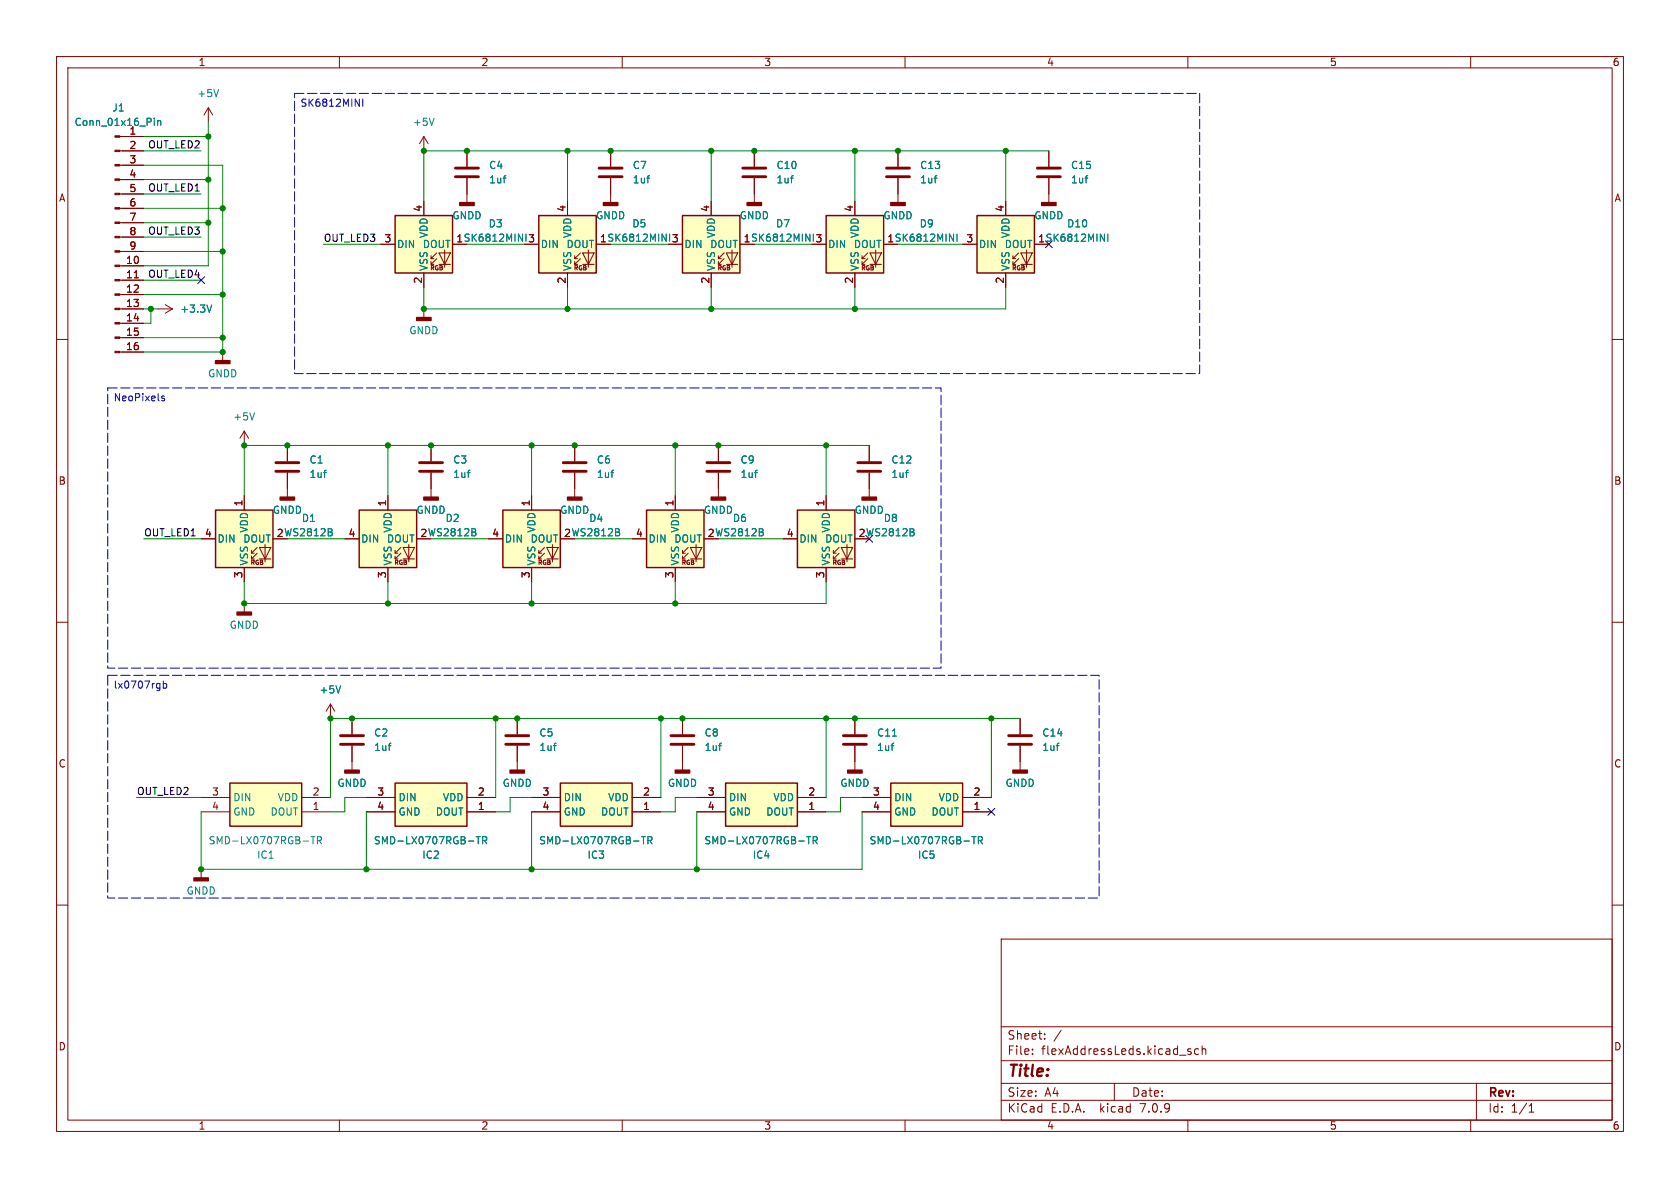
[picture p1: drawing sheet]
<svg xmlns="http://www.w3.org/2000/svg" width="297mm" height="210mm" viewBox="0 0 297 210" stroke-linecap="round" stroke-linejoin="round" font-family="sans-serif">
<g fill="none" stroke="#840000" stroke-width=".18">
<path d="M10 10h277v190h-277zM12 12h273v186h-273zM36.8 19.1l-.7 1.2M36.8 19.1v2.5M36.8 19.1l.8 1.2M60 10v2M110 10v2M160 10v2M210 10v2M260 10v2M21.2 39.4h4.2M21.2 36.8h4.2"/>
<path d="M21.2 34.3h4.2M21.2 31.8h4.2M21.2 29.2h4.2M21.2 26.7h4.2M21.2 24.1h4.2M74.9 24.1l-.7 1.3M74.9 24.1v2.6M74.9 35.6v2.5M74.9 24.1l.8 1.3M82.5 26.7v2.8M82.5 31.5v4.3M100.3 35.6v2.5"/>
<path d="M107.9 26.7v2.8M107.9 31.5v4.3M125.7 35.6v2.5M133.3 26.7v2.8M133.3 31.5v4.3M151.1 35.6v2.5M158.7 26.7v2.8M158.7 31.5v4.3M177.8 35.6v2.5M185.4 26.7v2.8M185.4 31.5v4.3M10 60h2"/>
<path d="M21.2 59.7h4.2M21.2 57.2h4.2M21.2 54.6h4.2M21.2 52.1h4.2M21.2 49.5h4.2M21.2 47h4.2M21.2 44.5h4.2M21.2 41.9h4.2M23.7 49.1h.8M27.9 54.6h2.6M29.2 53.8l1.3 .8M30.5 54.6l-1.3 .8"/>
<path d="M67.3 43.2h2.5M74.9 48.3v2.5M74.9 54.6v1.5M76.2 46.7h.5M76.2 45.7h.5M77.2 45.7l-1 1v-.5M77.2 44.7l-1 1v-.5M77.6 44.7h2l-1 2zM77.6 46.7h2M78.6 44.2v3M80 43.2h2.5M92.7 43.2h2.5"/>
<path d="M100.3 48.3v2.5M101.6 46.7h.5M101.6 45.7h.5M102.6 45.7l-1 1v-.5M102.6 44.7l-1 1v-.5M103 44.7h2l-1 2zM103 46.7h2M104 44.2v3M105.4 43.2h2.5M118.1 43.2h2.5M125.7 48.3v2.5M127 46.7h.5"/>
<path d="M127 45.7h.5M128 45.7l-1 1v-.5M128 44.7l-1 1v-.5M128.4 44.7h2l-1 2zM128.4 46.7h2M129.4 44.2v3M130.8 43.2h2.5M143.5 43.2h2.5M151.1 48.3v2.5M152.4 46.7h.5M152.4 45.7h.5M153.4 45.7l-1 1v-.5"/>
<path d="M153.4 44.7l-1 1v-.5M153.8 44.7h2l-1 2zM153.8 46.7h2M154.8 44.2v3M156.2 43.2h2.5M170.2 43.2h2.5M177.8 48.3v2.5M179.1 46.7h.5M179.1 45.7h.5M180.1 45.7l-1 1v-.5M180.1 44.7l-1 1v-.5M180.5 44.7h2l-1 2z"/>
<path d="M180.5 46.7h2M181.5 44.2v3M182.9 43.2h2.5M285 60h2M21.2 62.2h4.2M39.4 62.2v1.6M43.2 76.2l-.8 1.3M43.2 76.2v2.5M43.2 76.2l.7 1.3M50.8 78.7v2.8M76.2 78.7v2.8M101.6 78.7v2.8"/>
<path d="M127 78.7v2.8M153.7 78.7v2.8M35.6 95.3h2.5M43.2 87.6v2.6M44.4 98.8h.6M44.4 97.8h.6M45.5 97.8l-1.1 1v-.5M45.5 96.8l-1.1 1v-.5M45.8 96.8h2.1l-1 2zM45.8 98.8h2.1M46.9 96.3v3M50.8 83.6v4.3"/>
<path d="M61 95.3h2.5M68.6 87.6v2.6M69.8 98.8h.6M69.8 97.8h.6M70.9 97.8l-1.1 1v-.5M70.9 96.8l-1.1 1v-.5M71.2 96.8h2.1l-1 2zM71.2 98.8h2.1M72.3 96.3v3M76.2 83.6v4.3M86.4 95.3h2.5M94 87.6v2.6"/>
<path d="M95.2 98.8h.6M95.2 97.8h.6M96.3 97.8l-1.1 1v-.5M96.3 96.8l-1.1 1v-.5M96.6 96.8h2.1l-1 2zM96.6 98.8h2.1M97.7 96.3v3M101.6 83.6v4.3M111.8 95.3h2.5M119.4 87.6v2.6M120.6 98.8h.6M120.6 97.8h.6"/>
<path d="M121.7 97.8l-1.1 1v-.5M121.7 96.8l-1.1 1v-.5M122 96.8h2.1l-1 2zM122 98.8h2.1M123.1 96.3v3M127 83.6v4.3M138.4 95.3h2.6M146 87.6v2.6M147.3 98.8h.5M147.3 97.8h.5M148.3 97.8l-1 1v-.5M148.3 96.8l-1 1v-.5"/>
<path d="M148.7 96.8h2l-1 2zM148.7 98.8h2M149.7 96.3v3M153.7 83.6v4.3M10 110h2M43.2 100.3v2.6M43.2 106.7v1.5M68.6 100.3v2.6M94 100.3v2.6M119.4 100.3v2.6M146 100.3v2.6M285 110h2"/>
<path d="M58.4 124.5l-.7 1.2M58.4 124.5v2.5M58.4 124.5l.8 1.2M62.2 127v2.8M62.2 131.8v4.3M91.4 127v2.8M91.4 131.8v4.3M120.6 127v2.8M120.6 131.8v4.3M151.1 127v2.8M151.1 131.8v4.3M180.3 127v2.8"/>
<path d="M180.3 131.8v4.3M10 160h2M35.6 143.5h5M35.6 141h5M35.6 153.7v1.5M53.3 143.5h5.1M53.3 141h5.1M64.8 143.5h5M64.8 141h5M82.5 143.5h5.1M82.5 141h5.1M94 143.5h5.1"/>
<path d="M94 141h5.1M111.8 143.5h5M111.8 141h5M123.2 143.5h5.1M123.2 141h5.1M141 143.5h5M141 141h5M152.4 143.5h5.1M152.4 141h5.1M170.2 143.5h5.1M170.2 141h5.1M285 160h2"/>
<path d="M177 166h108v32h-108zM60 198v2M110 198v2M160 198v2M177 194.5h108M177 191.5h108M177 187.5h108M177 181.5h108M182.5 186.3v.1M182.5 185.5v.1M184.7 183.6v.1M184.7 182.8v.1"/>
<path d="M187.6 182.1l-1.3 2M197 191.5v3M210 185.7l.6 .4-.2 .3-.4-.1M210 198v2M210.5 185.5l-.3-.1-.2 .2M211.9 185.5l-.4-.1-.3 .3v.4l.1 .2h.6M212.5 185.5l.2-.1 .4 .1 .1 .9M212.5 184.9v1.5M260 198v2M261 191.5v6.5M270.3 196.6h.9M270.3 195.5l.4-.4v1.5"/>
</g>
<g fill="#840000" stroke="#840000" stroke-width=".25">
<path d="M119.4 136.1h2.5v.6h-2.5z"/>
<path d="M125.7 87.9h2.6v.5h-2.6z"/>
<path d="M152.4 87.9h2.5v.5h-2.5z"/>
<path d="M179.1 136.1h2.5v.6h-2.5z"/>
<path d="M149.9 136.1h2.5v.6h-2.5z"/>
<path d="M34.3 155.2h2.5v.5h-2.5z"/>
<path d="M38.1 63.8h2.5v.5h-2.5z"/>
<path d="M157.5 35.8h2.5v.5h-2.5z"/>
<path d="M184.1 35.8h2.6v.5h-2.6z"/>
<path d="M106.7 35.8h2.5v.5h-2.5z"/>
<path d="M73.7 56.1h2.5v.5h-2.5z"/>
<path d="M81.3 35.8h2.5v.5h-2.5z"/>
<path d="M132.1 35.8h2.5v.5h-2.5z"/>
<path d="M49.5 87.9h2.6v.5h-2.6z"/>
<path d="M74.9 87.9h2.6v.5h-2.6z"/>
<path d="M41.9 108.2h2.5v.5h-2.5z"/>
<path d="M90.2 136.1h2.5v.6h-2.5z"/>
<path d="M61 136.1h2.5v.6h-2.5z"/>
<path d="M100.3 87.9h2.6v.5h-2.6z"/>
</g>
<g fill="none" stroke="#840000" stroke-width=".51">
<path d="M80.5 31.2h4.1M80.5 29.7h4.1M105.9 31.2h4.1M105.9 29.7h4.1M131.3 31.2h4.1M131.3 29.7h4.1M156.7 31.2h4.1M156.7 29.7h4.1M183.4 31.2h4.1M183.4 29.7h4.1M48.8 83.3h4M48.8 81.8h4"/>
<path d="M74.2 83.3h4M74.2 81.8h4M99.6 83.3h4M99.6 81.8h4M125 83.3h4M125 81.8h4M151.6 83.3h4.1M151.6 81.8h4.1M60.2 131.6h4.1M60.2 130h4.1M89.4 131.6h4.1M89.4 130h4.1"/>
<path d="M118.6 131.6h4.1M118.6 130h4.1M149.1 131.6h4.1M149.1 130h4.1M178.3 131.6h4.1M178.3 130h4.1"/>
</g>
<g fill="none" stroke="#008484" stroke-width=".18">
<path d="M38.6 15.8l-.4 1.3M27.3 20.9v.1M27.3 21.3v.9M27.9 21.3v.9M27.9 21.4l.2-.1 .3 .1v.8M76.7 20.9l-.4 1.3M89 31.5h.4M89.3 31.1h.1M114.4 31.5h.4M114.7 31.1h.1M139.8 31.5h.4M140.1 31.1h.1"/>
<path d="M165.2 31.5h.4M165.5 31.1h.1M191.8 31.5h.5M192.2 31.1h.1M37.4 53.9l-.4 1.3M91.7 41.4l.7 1.3v-1.3M117.1 41.4l.7 1.3v-1.3M142.5 41.4l.7 1.3v-1.3M167.9 41.4l.7 1.3v-1.3M169.2 41.4v1.3M194.5 41.4l.7 1.3v-1.3M195.9 41.4v1.3"/>
<path d="M45 73l-.4 1.2M57.2 83.6h.5M57.6 83.1h.1M58.6 94.1l.2 .2-.2 .4M58.6 93.6v.3M82.6 83.6h.5M83 83.1h.1M84 94.1l.2 .2-.2 .4M84 93.6v.3M108 83.6h.5M108.4 83.1h.1M109.4 94.1l.2 .2-.2 .4"/>
<path d="M109.4 93.6v.3M133.4 83.6h.5M133.8 83.1h.1M134.8 94.1l.2 .2-.2 .4M134.8 93.6v.3M160.1 83.6h.5M160.4 83.1h.2M161.5 94.1l.1 .2-.1 .4M161.5 93.6v.3M60.2 121.2l-.4 1.3M68.6 131.8h.5M69 131.4h.1"/>
<path d="M97.8 131.8h.5M98.2 131.4h.1M127.1 131.8h.4M127.4 131.4h.1M157.5 131.8h.5M157.8 130.1h.7M157.9 131.4h.1M186.7 131.8h.5M187.1 131.4h.1M55 147.9h.7M55.3 147.9v1.3M56.1 148.6l.6-.1 .1-.2v-.3l-.7-.1v1.3"/>
<path d="M56.4 148.6l.4 .6M84.2 147.9h.7M84.5 147.9v1.3M85.3 148.6l.6-.1 .2-.2-.1-.3-.7-.1v1.3M85.6 148.6l.5 .6M113.4 147.9h.7M113.8 147.9v1.3M114.5 148.6l.6-.1 .2-.2-.1-.3-.7-.1v1.3M114.8 148.6l.5 .6M142.6 147.9h.7M143 147.9v1.3M143.8 148.6l.6-.1 .1-.2-.1-.3-.6-.1v1.3"/>
<path d="M144.1 148.6l.4 .6M171.8 147.9h.7M172.2 147.9v1.3M173 148.6l.6-.1 .1-.2-.1-.3-.6-.1v1.3M173.3 148.6l.4 .6"/>
</g>
<g fill="#ffffc2" stroke="#ffffc2" stroke-width=".18">
<path d="M141 90.2h10.1v10.1h-10.1z"/>
<path d="M88.9 90.2h10.2v10.1h-10.2z"/>
<path d="M157.5 138.4h12.7v7.7h-12.7z"/>
<path d="M128.3 138.4h12.7v7.7h-12.7z"/>
<path d="M99.1 138.4h12.7v7.7h-12.7z"/>
<path d="M146 38.1h10.2v10.2h-10.2z"/>
<path d="M172.7 38.1h10.2v10.2h-10.2z"/>
<path d="M69.8 38.1h10.2v10.2h-10.2z"/>
<path d="M120.6 38.1h10.2v10.2h-10.2z"/>
<path d="M95.2 38.1h10.2v10.2h-10.2z"/>
<path d="M63.5 90.2h10.2v10.1h-10.2z"/>
<path d="M40.6 138.4h12.7v7.7h-12.7z"/>
<path d="M38.1 90.2h10.2v10.1h-10.2z"/>
<path d="M69.8 138.4h12.7v7.7h-12.7z"/>
<path d="M114.3 90.2h10.2v10.1h-10.2z"/>
</g>
<g fill="none" stroke="#840000" stroke-width=".25">
<path d="M69.8 38.1h10.2v10.2h-10.2zM95.2 38.1h10.2v10.2h-10.2zM120.6 38.1h10.2v10.2h-10.2zM146 38.1h10.2v10.2h-10.2zM172.7 38.1h10.2v10.2h-10.2zM38.1 90.2h10.2v10.1h-10.2zM63.5 90.2h10.2v10.1h-10.2zM88.9 90.2h10.2v10.1h-10.2zM114.3 90.2h10.2v10.1h-10.2zM141 90.2h10.1v10.1h-10.1zM40.6 138.4h12.7v7.7h-12.7zM69.8 138.4h12.7v7.7h-12.7z"/>
<path d="M99.1 138.4h12.7v7.7h-12.7zM128.3 138.4h12.7v7.7h-12.7zM157.5 138.4h12.7v7.7h-12.7z"/>
</g>
<g fill="#840000" stroke="#840000" stroke-width=".18">
<path d="M20.3 62.1h.9v.3h-.9z"/>
<path d="M20.3 59.6h.9v.2h-.9z"/>
<path d="M20.3 57h.9v.3h-.9z"/>
<path d="M20.3 54.5h.9v.2h-.9z"/>
<path d="M20.3 51.9h.9v.3h-.9z"/>
<path d="M20.3 49.4h.9v.3h-.9z"/>
<path d="M20.3 46.9h.9v.2h-.9z"/>
<path d="M20.3 44.3h.9v.3h-.9z"/>
<path d="M20.3 41.8h.9v.2h-.9z"/>
<path d="M20.3 39.2h.9v.3h-.9z"/>
<path d="M20.3 36.7h.9v.3h-.9z"/>
<path d="M20.3 34.2h.9v.2h-.9z"/>
<path d="M20.3 31.6h.9v.3h-.9z"/>
<path d="M20.3 29.1h.9v.2h-.9z"/>
<path d="M20.3 26.5h.9v.3h-.9z"/>
<path d="M20.3 24h.9v.3h-.9z"/>
</g>
<path d="M52.1 16.5h160v49.5h-160zM19 68.6h147.4v49.5h-147.4zM19 119.4h175.3v39.4h-175.3z" fill="none" stroke="#0000c2" stroke-width=".18" stroke-dasharray="1.7 .6"/>
<path d="M62.8 17.5l.7 1.3v-1.3M64.1 17.5v1.3M29.1 70.1l-.3-.1-.2 .2v.2l.5 .1v.3h-.5M28.9 120.4v1.3M28.9 120.9l.3-.1 .3 .3-.1 .5h-.5" fill="none" stroke="#0000c2" stroke-width=".18"/>
<g fill="none" stroke="#008400" stroke-width=".18">
<path d="M25.4 26.7h10.2M25.4 24.1h11.4M25.4 29.2h14v33h-14M25.4 36.8h14M25.4 39.4h11.4M25.4 31.8h11.4M25.4 34.3h10.2M36.8 21.6v25.4h-11.4M100.3 26.7v8.9M125.7 26.7v8.9M151.1 26.7v8.9M177.8 26.7v8.9"/>
<path d="M185.4 26.7h-110.5v8.9M25.4 54.6h2.5M25.4 52.1h14M25.4 49.5h10.2M25.4 44.5h14M25.4 41.9h10.2M25.4 59.7h14M26.7 54.6v2.6h-1.3M57.1 43.2h10.2M74.9 50.8v3.8h102.9v-3.8M82.5 43.2h10.2M100.3 50.8v3.8"/>
<path d="M107.9 43.2h10.2M125.7 50.8v3.8M133.3 43.2h10.2M151.1 50.8v3.8M158.7 43.2h11.5M68.6 78.7v8.9M94 78.7v8.9M119.4 78.7v8.9M146 78.7v8.9M153.7 78.7h-110.5v8.9M25.4 95.3h10.2M50.8 95.3h10.2"/>
<path d="M76.2 95.3h10.2M101.6 95.3h10.2M127 95.3h11.4M43.2 102.9v3.8h102.8v-3.8M68.6 102.9v3.8M94 102.9v3.8M119.4 102.9v3.8M87.6 127v14M116.8 127v14M146 127v14M175.3 127v14M180.3 127h-121.9v14"/>
<path d="M24.1 141h11.5M35.6 143.5v10.2h116.8v-10.2M64.8 141h-3.8v2.5h-2.6M64.8 143.5v10.2M94 141h-3.8v2.5h-2.6M94 143.5v10.2M123.2 141h-3.8v2.5h-2.6M123.2 143.5v10.2M152.4 141h-3.8v2.5h-2.6"/>
</g>
<path d="M35 48.9l1.2 1.2M36.2 48.9l-1.2 1.2M184.8 42.6l1.2 1.2M186 42.6l-1.2 1.2M153.1 94.6l1.2 1.3M154.3 94.6l-1.2 1.3M174.7 142.9l1.2 1.2M175.9 142.9l-1.2 1.2" fill="none" stroke="#000084" stroke-width=".18"/>
<g fill="#008400" stroke="#008400" stroke-width=".18">
<circle cx="87.6" cy="127" r=".46"/>
<circle cx="91.4" cy="127" r=".46"/>
<circle cx="64.8" cy="153.7" r=".46"/>
<circle cx="94" cy="78.7" r=".46"/>
<circle cx="101.6" cy="78.7" r=".46"/>
<circle cx="94" cy="153.7" r=".46"/>
<circle cx="68.6" cy="78.7" r=".46"/>
<circle cx="76.2" cy="78.7" r=".46"/>
<circle cx="94" cy="106.7" r=".46"/>
<circle cx="68.6" cy="106.7" r=".46"/>
<circle cx="123.2" cy="153.7" r=".46"/>
<circle cx="175.3" cy="127" r=".46"/>
<circle cx="119.4" cy="78.7" r=".46"/>
<circle cx="120.6" cy="127" r=".46"/>
<circle cx="116.8" cy="127" r=".46"/>
<circle cx="119.4" cy="106.7" r=".46"/>
<circle cx="151.1" cy="127" r=".46"/>
<circle cx="146" cy="127" r=".46"/>
<circle cx="50.8" cy="78.7" r=".46"/>
<circle cx="39.4" cy="62.2" r=".46"/>
<circle cx="39.4" cy="59.7" r=".46"/>
<circle cx="43.2" cy="78.7" r=".46"/>
<circle cx="74.9" cy="26.7" r=".46"/>
<circle cx="82.5" cy="26.7" r=".46"/>
<circle cx="100.3" cy="26.7" r=".46"/>
<circle cx="107.9" cy="26.7" r=".46"/>
<circle cx="100.3" cy="54.6" r=".46"/>
<circle cx="74.9" cy="54.6" r=".46"/>
<circle cx="36.8" cy="24.1" r=".46"/>
<circle cx="39.4" cy="52.1" r=".46"/>
<circle cx="26.7" cy="54.6" r=".46"/>
<circle cx="36.8" cy="31.8" r=".46"/>
<circle cx="39.4" cy="36.8" r=".46"/>
<circle cx="36.8" cy="39.4" r=".46"/>
<circle cx="39.4" cy="44.5" r=".46"/>
<circle cx="146" cy="78.7" r=".46"/>
<circle cx="125.7" cy="54.6" r=".46"/>
<circle cx="151.1" cy="54.6" r=".46"/>
<circle cx="127" cy="78.7" r=".46"/>
<circle cx="177.8" cy="26.7" r=".46"/>
<circle cx="158.7" cy="26.7" r=".46"/>
<circle cx="151.1" cy="26.7" r=".46"/>
<circle cx="133.3" cy="26.7" r=".46"/>
<circle cx="125.7" cy="26.7" r=".46"/>
<circle cx="58.4" cy="127" r=".46"/>
<circle cx="62.2" cy="127" r=".46"/>
<circle cx="35.6" cy="153.7" r=".46"/>
<circle cx="43.2" cy="106.7" r=".46"/>
</g>
<text font-size="2.8" fill="#840000" x="178" y="190.9">Title:</text>
<g font-size="2.1" fill="#840000">
<text x="178" y="184">Sheet:</text>
<text x="178" y="186.7">File:</text>
<text x="184.1" y="186.7">flexAddressLeds.kicad_sch</text>
<text x="178" y="196.9">KiCad</text>
<text x="178" y="194.1">Size:</text>
<text x="184.7" y="194.1">A4</text>
<text x="185.7" y="196.9">E.D.A.</text>
<text x="194.6" y="196.9">kicad</text>
<text x="200" y="194.1">Date:</text>
<text x="201.8" y="196.9">7.0.9</text>
<text x="263" y="194.3">Rev:</text>
<text x="263" y="196.9">Id:</text>
<text x="267.1" y="196.9">1/1</text>
</g>
<g font-size="1.8" fill="#840000">
<text x="35" y="11.9">1</text>
<text x="85" y="11.9">2</text>
<text x="135" y="11.9">3</text>
<text x="185" y="11.9">4</text>
<text x="235" y="11.9">5</text>
<text x="285" y="11.9">6</text>
<text x="22.8" y="23.9">1</text>
<text x="22.8" y="26.4">2</text>
<text x="22.8" y="29">3</text>
<text x="10.3" y="35.9">A</text>
<text x="22.8" y="31.5">4</text>
<text x="22.8" y="34">5</text>
<text x="285.3" y="35.9">A</text>
<text x="22.8" y="36.6">6</text>
<text x="22.8" y="39.1">7</text>
<text x="22.8" y="41.7">8</text>
<text x="74.7" y="37.5" transform="rotate(-90 74.7 37.5)">4</text>
<text x="100.1" y="37.5" transform="rotate(-90 100.1 37.5)">4</text>
<text x="125.5" y="37.5" transform="rotate(-90 125.5 37.5)">4</text>
<text x="150.9" y="37.5" transform="rotate(-90 150.9 37.5)">4</text>
<text x="177.5" y="37.5" transform="rotate(-90 177.5 37.5)">4</text>
<text x="22.2" y="46.7">10</text>
<text x="22.8" y="44.2">9</text>
<text x="67.9" y="42.9">3</text>
<text x="80.6" y="42.9">1 SK6812MINI</text>
<text x="93.3" y="42.9">3</text>
<text x="106" y="42.9">1 SK6812MINI</text>
<text x="131.4" y="42.9">1 SK6812MINI</text>
<text x="156.8" y="42.9">1 SK6812MINI</text>
<text x="170.7" y="42.9">3</text>
<text x="183.4" y="42.9">1 SK6812MINI</text>
<text x="22.2" y="49.3">11</text>
<text x="22.2" y="51.8">12</text>
<text x="74.7" y="50.2" transform="rotate(-90 74.7 50.2)">2</text>
<text x="100.1" y="50.2" transform="rotate(-90 100.1 50.2)">2</text>
<text x="125.5" y="50.2" transform="rotate(-90 125.5 50.2)">2</text>
<text x="150.9" y="50.2" transform="rotate(-90 150.9 50.2)">2</text>
<text x="177.5" y="50.2" transform="rotate(-90 177.5 50.2)">2</text>
<text x="22.2" y="54.4">13</text>
<text x="22.2" y="56.9">14</text>
<text x="22.2" y="59.4">15</text>
<text x="22.2" y="62">16</text>
<text x="10.3" y="85.9">B</text>
<text x="42.9" y="89.6" transform="rotate(-90 42.9 89.6)">1</text>
<text x="68.3" y="89.6" transform="rotate(-90 68.3 89.6)">1</text>
<text x="93.7" y="89.6" transform="rotate(-90 93.7 89.6)">1</text>
<text x="119.1" y="89.6" transform="rotate(-90 119.1 89.6)">1</text>
<text x="145.8" y="89.6" transform="rotate(-90 145.8 89.6)">1</text>
<text x="285.3" y="85.9">B</text>
<text x="36.1" y="95">4</text>
<text x="48.8" y="95">2 WS2812B</text>
<text x="61.5" y="95">4</text>
<text x="74.2" y="95">2 WS2812B</text>
<text x="86.9" y="95">4</text>
<text x="99.6" y="95">2 WS2812B</text>
<text x="112.3" y="95">4</text>
<text x="125" y="95">2 WS2812B</text>
<text x="139" y="95">4</text>
<text x="151.7" y="95">2 WS2812B</text>
<text x="42.9" y="102.3" transform="rotate(-90 42.9 102.3)">3</text>
<text x="68.3" y="102.3" transform="rotate(-90 68.3 102.3)">3</text>
<text x="93.7" y="102.3" transform="rotate(-90 93.7 102.3)">3</text>
<text x="119.1" y="102.3" transform="rotate(-90 119.1 102.3)">3</text>
<text x="145.8" y="102.3" transform="rotate(-90 145.8 102.3)">3</text>
<text x="10.3" y="135.9">C</text>
<text x="285.3" y="135.9">C</text>
<text x="37.4" y="140.7">3</text>
<text x="37.4" y="143.3">4</text>
<text x="55.2" y="143.3">1</text>
<text x="55.2" y="140.7">2</text>
<text x="66.6" y="140.7">3</text>
<text x="66.6" y="143.3">4</text>
<text x="84.4" y="143.3">1</text>
<text x="84.4" y="140.7">2</text>
<text x="95.8" y="140.7">3</text>
<text x="95.8" y="143.3">4</text>
<text x="113.6" y="143.3">1</text>
<text x="113.6" y="140.7">2</text>
<text x="125" y="140.7">3</text>
<text x="125" y="143.3">4</text>
<text x="142.8" y="143.3">1</text>
<text x="142.8" y="140.7">2</text>
<text x="154.2" y="140.7">3</text>
<text x="154.2" y="143.3">4</text>
<text x="172" y="143.3">1</text>
<text x="172" y="140.7">2</text>
<text x="10.3" y="185.9">D</text>
<text x="285.3" y="185.9">D</text>
<text x="35" y="199.9">1</text>
<text x="85" y="199.9">2</text>
<text x="135" y="199.9">3</text>
<text x="185" y="199.9">4</text>
<text x="235" y="199.9">5</text>
<text x="285" y="199.9">6</text>
</g>
<g font-size="1.8" fill="#008484">
<text x="34.8" y="17.4">+5V</text>
<text x="13.1" y="22.5">Conn_01x16_Pin</text>
<text x="19.8" y="19.9">J1</text>
<text x="72.9" y="22.5">+5V</text>
<text x="86.4" y="30.1">C4</text>
<text x="86.4" y="32.6">1uf</text>
<text x="111.8" y="30.1">C7</text>
<text x="111.8" y="32.6">1uf</text>
<text x="137.2" y="30.1">C10</text>
<text x="137.2" y="32.6">1uf</text>
<text x="162.6" y="30.1">C13</text>
<text x="162.6" y="32.6">1uf</text>
<text x="189.2" y="30.1">C15</text>
<text x="189.2" y="32.6">1uf</text>
<text x="79.9" y="39">GNDD</text>
<text x="86.3" y="40.4">D3</text>
<text x="105.3" y="39">GNDD</text>
<text x="111.7" y="40.4">D5</text>
<text x="130.7" y="39">GNDD</text>
<text x="137.1" y="40.4">D7</text>
<text x="156.1" y="39">GNDD</text>
<text x="162.5" y="40.4">D9</text>
<text x="182.7" y="39">GNDD</text>
<text x="188.6" y="40.4">D10</text>
<text x="70.1" y="44">DIN</text>
<text x="74.7" y="44">DOUT</text>
<text x="75.8" y="42.2" transform="rotate(-90 75.8 42.2)">VDD</text>
<text x="95.5" y="44">DIN</text>
<text x="100.1" y="44">DOUT</text>
<text x="101.2" y="42.2" transform="rotate(-90 101.2 42.2)">VDD</text>
<text x="118.7" y="42.9">3</text>
<text x="120.9" y="44">DIN</text>
<text x="125.5" y="44">DOUT</text>
<text x="126.6" y="42.2" transform="rotate(-90 126.6 42.2)">VDD</text>
<text x="144.1" y="42.9">3</text>
<text x="146.3" y="44">DIN</text>
<text x="150.9" y="44">DOUT</text>
<text x="152" y="42.2" transform="rotate(-90 152 42.2)">VDD</text>
<text x="173" y="44">DIN</text>
<text x="177.5" y="44">DOUT</text>
<text x="178.7" y="42.2" transform="rotate(-90 178.7 42.2)">VDD</text>
<text x="75.8" y="48" transform="rotate(-90 75.8 48)">VSS</text>
<text x="101.2" y="48" transform="rotate(-90 101.2 48)">VSS</text>
<text x="126.6" y="48" transform="rotate(-90 126.6 48)">VSS</text>
<text x="152" y="48" transform="rotate(-90 152 48)">VSS</text>
<text x="178.7" y="48" transform="rotate(-90 178.7 48)">VSS</text>
<text x="31.8" y="55.5">+3.3V</text>
<text x="72.3" y="59.3">GNDD</text>
<text x="36.7" y="66.9">GNDD</text>
<text x="41.1" y="74.5">+5V</text>
<text x="54.6" y="82.1">C1</text>
<text x="80" y="82.1">C3</text>
<text x="105.4" y="82.1">C6</text>
<text x="130.8" y="82.1">C9</text>
<text x="157.5" y="82.1">C12</text>
<text x="54.6" y="84.7">1uf</text>
<text x="80" y="84.7">1uf</text>
<text x="105.4" y="84.7">1uf</text>
<text x="130.8" y="84.7">1uf</text>
<text x="157.5" y="84.7">1uf</text>
<text x="44" y="94.3" transform="rotate(-90 44 94.3)">VDD</text>
<text x="48.1" y="91">GNDD</text>
<text x="53.3" y="92.5">D1</text>
<text x="69.4" y="94.3" transform="rotate(-90 69.4 94.3)">VDD</text>
<text x="73.5" y="91">GNDD</text>
<text x="78.7" y="92.5">D2</text>
<text x="94.8" y="94.3" transform="rotate(-90 94.8 94.3)">VDD</text>
<text x="98.9" y="91">GNDD</text>
<text x="104.1" y="92.5">D4</text>
<text x="120.2" y="94.3" transform="rotate(-90 120.2 94.3)">VDD</text>
<text x="124.3" y="91">GNDD</text>
<text x="129.5" y="92.5">D6</text>
<text x="146.9" y="94.3" transform="rotate(-90 146.9 94.3)">VDD</text>
<text x="151" y="91">GNDD</text>
<text x="156.1" y="92.5">D8</text>
<text x="38.4" y="96.1">DIN</text>
<text x="42.9" y="96.1">DOUT</text>
<text x="44" y="100.1" transform="rotate(-90 44 100.1)">VSS</text>
<text x="63.8" y="96.1">DIN</text>
<text x="68.3" y="96.1">DOUT</text>
<text x="69.4" y="100.1" transform="rotate(-90 69.4 100.1)">VSS</text>
<text x="89.2" y="96.1">DIN</text>
<text x="93.7" y="96.1">DOUT</text>
<text x="94.8" y="100.1" transform="rotate(-90 94.8 100.1)">VSS</text>
<text x="114.6" y="96.1">DIN</text>
<text x="119.1" y="96.1">DOUT</text>
<text x="120.2" y="100.1" transform="rotate(-90 120.2 100.1)">VSS</text>
<text x="141.2" y="96.1">DIN</text>
<text x="145.8" y="96.1">DOUT</text>
<text x="146.9" y="100.1" transform="rotate(-90 146.9 100.1)">VSS</text>
<text x="40.5" y="111.4">GNDD</text>
<text x="56.4" y="122.8">+5V</text>
<text x="66" y="130.4">C2</text>
<text x="95.3" y="130.4">C5</text>
<text x="124.5" y="130.4">C8</text>
<text x="154.9" y="130.4">C11</text>
<text x="184.2" y="130.4">C14</text>
<text x="66" y="132.9">1uf</text>
<text x="95.3" y="132.9">1uf</text>
<text x="124.5" y="132.9">1uf</text>
<text x="154.9" y="132.9">1uf</text>
<text x="184.2" y="132.9">1uf</text>
<text x="41.1" y="141.8">DIN</text>
<text x="49" y="141.8">VDD</text>
<text x="59.6" y="139.3">GNDD</text>
<text x="70.4" y="141.8">DIN</text>
<text x="78.2" y="141.8">VDD</text>
<text x="88.8" y="139.3">GNDD</text>
<text x="99.6" y="141.8">DIN</text>
<text x="107.4" y="141.8">VDD</text>
<text x="118" y="139.3">GNDD</text>
<text x="128.8" y="141.8">DIN</text>
<text x="136.6" y="141.8">VDD</text>
<text x="148.5" y="139.3">GNDD</text>
<text x="158" y="141.8">DIN</text>
<text x="165.8" y="141.8">VDD</text>
<text x="177.7" y="139.3">GNDD</text>
<text x="36.8" y="149.5">SMD-LX0707RGB-TR</text>
<text x="41.1" y="144.4">GND</text>
<text x="47.7" y="144.4">DOUT</text>
<text x="66" y="149.5">SMD-LX0707RGB-TR</text>
<text x="70.4" y="144.4">GND</text>
<text x="76.9" y="144.4">DOUT</text>
<text x="95.2" y="149.5">SMD-LX0707RGB-TR</text>
<text x="99.6" y="144.4">GND</text>
<text x="106.2" y="144.4">DOUT</text>
<text x="124.4" y="149.5">SMD-LX0707RGB-TR</text>
<text x="128.8" y="144.4">GND</text>
<text x="135.4" y="144.4">DOUT</text>
<text x="153.6" y="149.5">SMD-LX0707RGB-TR</text>
<text x="158" y="144.4">GND</text>
<text x="164.6" y="144.4">DOUT</text>
<text x="45.3" y="152">IC1</text>
<text x="74.6" y="152">IC2</text>
<text x="103.8" y="152">IC3</text>
<text x="133" y="152">IC4</text>
<text x="162.2" y="152">IC5</text>
<text x="32.9" y="158.3">GNDD</text>
</g>
<g font-size="1.8" fill="#0000c2">
<text x="53" y="19.2">SK6812MINI</text>
<text x="20" y="71.3">NeoPixels</text>
<text x="20" y="122.1">lx0707rgb</text>
</g>
<g font-size="1.8">
<text x="26.1" y="26.3">OUT_LED2</text>
<text x="26.1" y="33.9">OUT_LED1</text>
<text x="26.1" y="41.6">OUT_LED3</text>
<text x="57.1" y="42.8">OUT_LED3</text>
<text x="26.1" y="49.2">OUT_LED4</text>
<text x="25.4" y="94.9">OUT_LED1</text>
<text x="24.1" y="140.6">OUT_LED2</text>
</g>
<g font-size="1.1" fill="#840000">
<text x="75.9" y="48">RGB</text>
<text x="101.3" y="48">RGB</text>
<text x="126.7" y="48">RGB</text>
<text x="152.1" y="48">RGB</text>
<text x="178.8" y="48">RGB</text>
<text x="44.2" y="100.1">RGB</text>
<text x="69.6" y="100.1">RGB</text>
<text x="95" y="100.1">RGB</text>
<text x="120.4" y="100.1">RGB</text>
<text x="147" y="100.1">RGB</text>
</g>
</svg>
